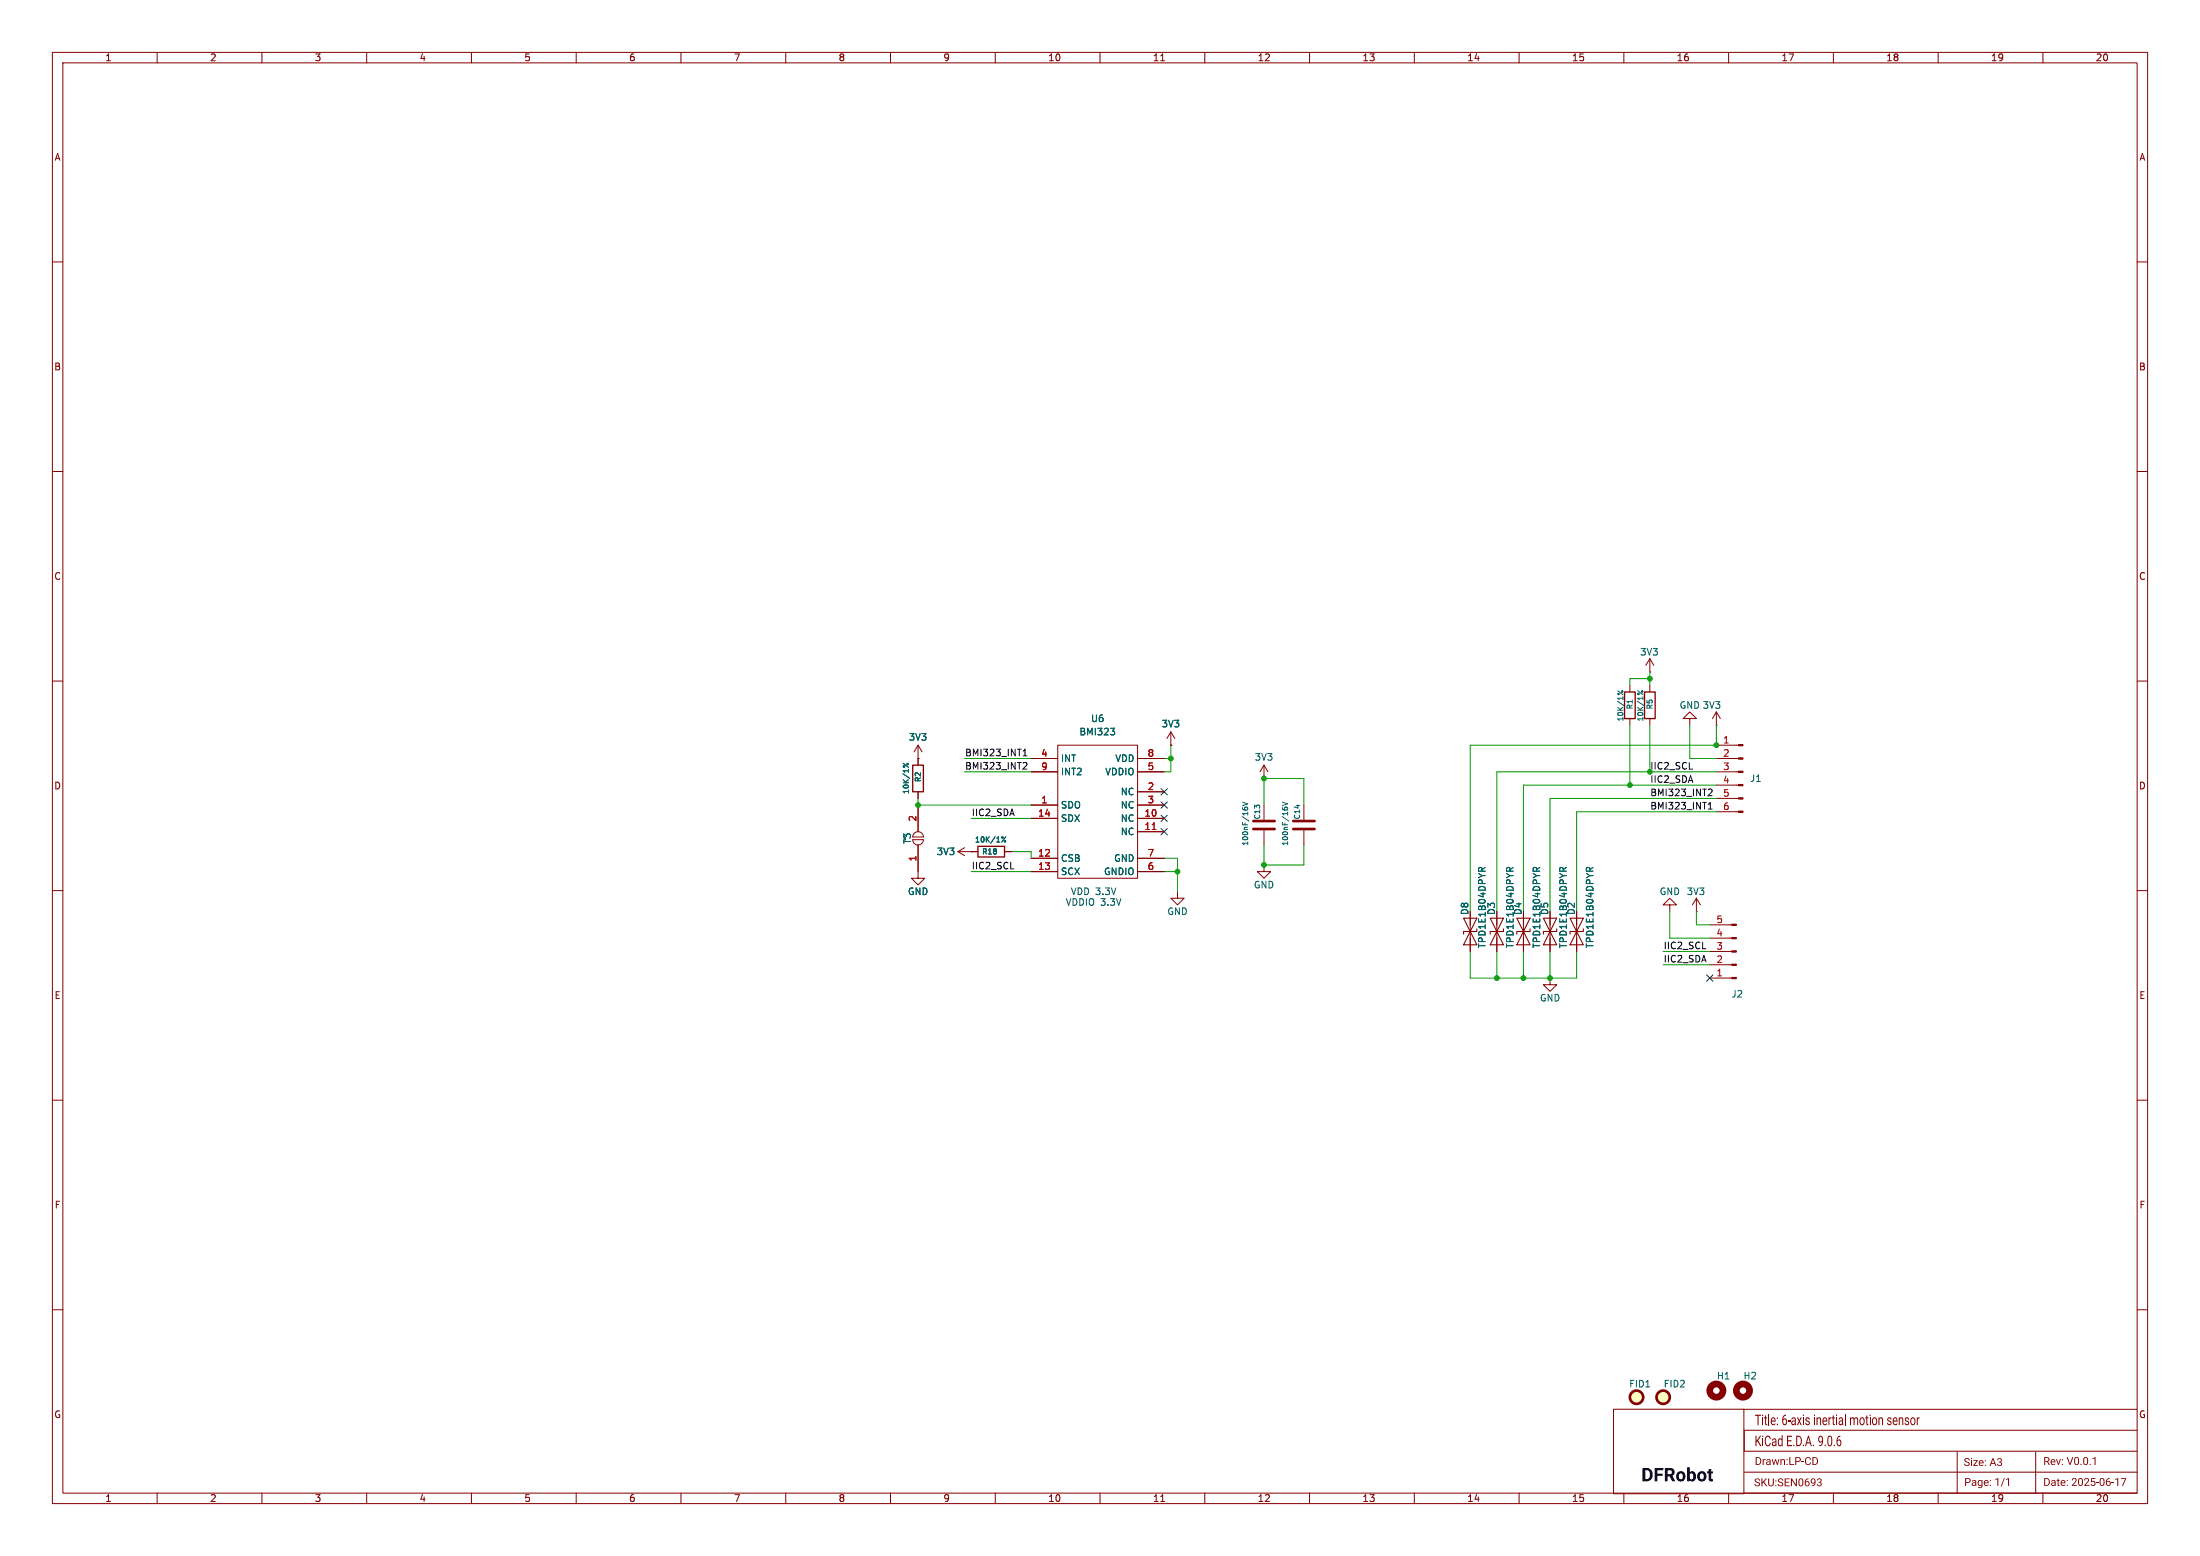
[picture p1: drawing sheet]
<svg xmlns="http://www.w3.org/2000/svg" width="420mm" height="297mm" viewBox="0 0 420 297" stroke-linecap="round" stroke-linejoin="round" font-family="sans-serif">
<g fill="none" stroke="#840000" stroke-width=".19">
<path d="M10 10h400v277h-400zM12 12h396v273h-396zM30 10v2M50 10v2M70 10v2M90 10v2M110 10v2M130 10v2M150 10v2M170 10v2M190 10v2M210 10v2"/>
<path d="M221.6 11.6h.7M230 10v2M250 10v2M270 10v2M290 10v2M310 10v2M330 10v2M350 10v2M370 10v2M390 10v2M10 50h2M408 50h2"/>
<path d="M10 90h2M408 90h2M10 130h2M223.5 139.7l.8 1.3M223.5 139.7l-.7 1.3M223.5 139.7v2.5M311.1 130.8v1.3M311.1 137.2v1.2M315 128.3h.1M315 125.7v2.6M315 130.8v1.3M315 137.2v1.2"/>
<path d="M315 125.7l.7 1.3M315 125.7l-.8 1.3M322.6 137.2h1.2l-1.2-1.3-1.3 1.3h1.3v1.2M327.7 138.4h.1M327.7 135.9l.7 1.3M327.7 135.9l-.8 1.3M327.7 135.9v2.5M408 130h2M175.3 158.8a1.02 1.02 0 0 0-1.1 1h2.1M175.3 158.8a1.02 1.02 0 0 1 1 1M175.3 144.8h.1M175.3 142.2v3.9"/>
<path d="M175.3 151.1v1.3M175.3 153.7v5.1M175.3 142.2l.7 1.3M175.3 142.2l-.8 1.3M196.8 144.8h5.1M196.8 147.3h5.1M196.8 153.7h5.1M196.8 156.2h5.1M201.9 142.2h15.3v25.4h-15.3zM217.2 144.8h5M217.2 147.3h5M217.2 153.7h5"/>
<path d="M217.2 156.2h5M217.2 151.1h5M217.2 158.8h5M223.5 142.2h.1M241.3 148.6h.1M241.3 146.1v2.5M241.3 153.7v2.8M241.3 158.5v2.8M241.3 146.1l.8 1.2M241.3 146.1l-.8 1.2M248.9 153.7v2.8M248.9 158.5v2.8"/>
<path d="M327.7 144.8h4.2M327.7 147.3h4.2M327.7 142.2h4.2M327.7 149.9h4.2M327.7 152.4h4.2M327.7 154.9h4.2M10 170h2M174.2 160.3h2.1a1.02 1.02 0 0 1-1 1 1.02 1.02 0 0 1-1.1-1zM175.3 161.3v6.3h1.2l-1.2 1.3-1.3-1.3h1.3M182.9 162.6h3.8M182.9 162.6l1.2 .7M184.1 161.8l-1.2 .8"/>
<path d="M185.4 162.6h.1M191.8 162.6h1.2M196.8 163.8h5.1M196.8 166.4h5.1M217.2 163.8h5M217.2 166.4h5M224.8 170.2v1.3h1.3l-1.3 1.2-1.3-1.2h1.3M241.3 165.1v1.3h1.3l-1.3 1.2-1.3-1.2h1.3M280.7 174v7.6M285.7 174v7.6M290.8 174v7.6M295.9 174v7.6"/>
<path d="M301 174v7.6M318.8 172.7h1.2l-1.2-1.2-1.3 1.2h1.3v1.3M323.8 174h.1M323.8 171.5l.8 1.2M323.8 171.5l-.7 1.2M323.8 171.5v2.5M326.4 179.1h4.2M326.4 176.5h4.2M408 170h2M295.9 186.7v1.3h1.3l-1.3 1.2-1.3-1.2h1.3M326.4 186.7h4.2M326.4 184.2h4.2"/>
<path d="M326.4 181.6h4.2M10 210h2M408 210h2M10 250h2M408 250h2M308 269h24.9v16.1h-24.9zM333 269h75M373.6 277.1v7.9M388.6 277.1v7.9M408 273h-75v4h75M30 285v2M50 285v2"/>
<path d="M70 285v2M90 285v2M110 285v2M130 285v2M150 285v2M170 285v2M190 285v2M210 285v2M221.6 286.6h.7M230 285v2M250 285v2M270 285v2"/>
<path d="M290 285v2M310 285v2M330 285v2M333 285h75M333 281h75M350 285v2M370 285v2M390 285v2"/>
</g>
<path d="M310.1 132.1h2.1v5.1h-2.1zM313.9 132.1h2.1v5.1h-2.1zM174.2 146.1h2.1v5h-2.1zM186.7 161.5h5.1v2.1h-5.1z" fill="none" stroke="#840000" stroke-width=".25"/>
<g fill="none" stroke="#006464" stroke-width=".19">
<path d="M212 139h.8l-.4 .5M212.5 139.5l.3 .2v.3l-.3 .3M308.8 131.8l1 .8M308.9 132.6l.1-.3 .1 .3M312.6 131.8l1 .8M312.7 132.6l.1-.3 .1 .3M172.4 145.7l1 .8M172.5 146.4l.1-.2 .1 .2M191.3 159.8l.2 .1-.2 .1M192 159.7l-.8 1M237.2 154.2v.1M237.2 153.1l1 .3-1 .4"/>
<path d="M237.6 154.4l.2-.3h.3l.1 .3M244.8 154.2v.1M244.8 153.1l1 .3-1 .4M245.2 154.4l.2-.3h.3l.1 .3M282.3 165.8l.2-.2h.3l.1 .2M283.5 165.6l-.6 .4M287.6 165.8l.2-.2h.3l.2 .2M288.9 165.6l-.6 .4M292.7 165.8l.2-.2h.3l.1 .2M293.9 165.6l-.6 .4M297.8 165.8l.2-.2h.3l.1 .2M299 165.6l-.6 .4"/>
<path d="M302.8 165.8l.3-.2h.3l.1 .2M304.1 165.6l-.6 .4"/>
<circle cx="309.7" cy="132" r=".14"/>
<circle cx="313.5" cy="132" r=".14"/>
<circle cx="173.3" cy="145.8" r=".14"/>
<circle cx="191.9" cy="160.6" r=".14"/>
</g>
<g fill="none" stroke="#840000" stroke-width=".51">
<path d="M239.3 156.7h4M239.3 158.2h4M246.9 156.7h4.1M246.9 158.2h4.1"/>
<circle cx="312.4" cy="266.7" r="1.27"/>
<circle cx="317.5" cy="266.7" r="1.27"/>
</g>
<g fill="#840000" stroke="#840000" stroke-width=".19">
<path d="M330.6 186.6h.9v.2h-.9z"/>
<path d="M330.6 184h.9v.3h-.9z"/>
<path d="M330.6 181.5h.9v.2h-.9z"/>
<path d="M330.6 178.9h.9v.3h-.9z"/>
<path d="M330.6 176.4h.9v.3h-.9z"/>
<path d="M331.9 142.1h.8v.3h-.8z"/>
<path d="M331.9 144.7h.8v.2h-.8z"/>
<path d="M331.9 147.2h.8v.2h-.8z"/>
<path d="M331.9 149.7h.8v.3h-.8z"/>
<path d="M331.9 152.3h.8v.2h-.8z"/>
<path d="M331.9 154.8h.8v.3h-.8z"/>
</g>
<path d="M220 158.3h.7" fill="none" stroke="#a90000" stroke-width=".19"/>
<g fill="none" stroke="#840000" stroke-width=".2">
<path d="M279.4 175.3h2.5l-1.2 2.5zM280.7 177.8l1.2 2.5h-2.5zM281.9 177.3v.5h-2.5v.5M284.5 175.3h2.5l-1.3 2.5zM285.7 177.8l1.3 2.5h-2.5zM287 177.3v.5h-2.5v.5M289.6 175.3h2.5l-1.3 2.5zM290.8 177.8l1.3 2.5h-2.5zM292.1 177.3v.5h-2.5v.5M294.6 175.3h2.6l-1.3 2.5zM295.9 177.8l1.3 2.5h-2.6zM297.2 177.3v.5h-2.6v.5"/>
<path d="M299.7 175.3h2.6l-1.3 2.5zM301 177.8l1.3 2.5h-2.6zM302.3 177.3v.5h-2.6v.5"/>
</g>
<g fill="#ffffc2" stroke="#ffffc2" stroke-width=".19">
<circle cx="312.4" cy="266.7" r="1.27"/>
<circle cx="317.5" cy="266.7" r="1.27"/>
</g>
<g fill="none" stroke="#840000" stroke-width="1.3">
<circle cx="327.7" cy="265.4" r="1.27"/>
<circle cx="332.7" cy="265.4" r="1.27"/>
</g>
<path d="M195.3 144.3h.7M195.3 143.4l.4-.4v1.3M195.5 145.5l.4 .1 .1 .3-.7 .9h.7M326.1 154.4h.8M326.1 153.5l.4-.3v1.2M326.3 150.6l.4 .1 .2 .3-.8 .9h.8" fill="none" stroke="#0f0f0f" stroke-width=".19"/>
<g fill="none" stroke="#009600" stroke-width=".19">
<path d="M311.1 138.4v11.5M315 129.5h-3.9v1.3M315 128.3v2.5M315 138.4v8.9M322.6 138.4v6.4h5.1M327.7 138.4v3.8h-47v31.8M175.3 152.4v1.3h21.5M184.1 144.8h12.7M184.1 147.3h12.7M185.4 156.2h11.4M222.2 144.8h1.3M223.5 142.2v5.1h-1.3"/>
<path d="M241.3 153.7v-5.1h7.6v5.1M327.7 149.9h-36.9v24.1M327.7 152.4h-31.8v21.6M327.7 154.9h-26.7v19.1M327.7 147.3h-42v26.7M185.4 166.4h11.4M193 162.6h3.8v1.2M222.2 166.4h2.6M222.2 163.8h2.6v6.4M241.3 161.3v3.8h7.6v-3.8M318.8 174v5.1h7.6M323.8 174v2.5h2.6"/>
<path d="M280.7 181.6v5.1h20.3v-5.1M285.7 181.6v5.1M290.8 181.6v5.1M295.9 181.6v5.1M317.5 181.6h8.9M317.5 184.2h8.9"/>
</g>
<path d="M221.6 153.1l1.3 1.2M221.6 155.6l1.3 1.2M221.6 158.1l1.3 1.3M221.6 150.5l1.3 1.2M222.9 153.1l-1.3 1.2M222.9 155.6l-1.3 1.2M222.9 158.1l-1.3 1.3M222.9 150.5l-1.3 1.2M325.8 186.1l1.2 1.2M327 186.1l-1.2 1.2" fill="none" stroke="#000084" stroke-width=".19"/>
<g fill="#009600" stroke="#009600" stroke-width=".19">
<circle cx="241.3" cy="148.6" r=".46"/>
<circle cx="223.5" cy="144.8" r=".46"/>
<circle cx="241.3" cy="165.1" r=".46"/>
<circle cx="224.8" cy="166.4" r=".46"/>
<circle cx="311.1" cy="149.9" r=".46"/>
<circle cx="315" cy="129.5" r=".46"/>
<circle cx="327.7" cy="142.2" r=".46"/>
<circle cx="290.8" cy="186.7" r=".46"/>
<circle cx="295.9" cy="186.7" r=".46"/>
<circle cx="285.7" cy="186.7" r=".46"/>
<circle cx="175.3" cy="153.7" r=".46"/>
</g>
<text font-size="3.5" x="313.3" y="283.8">DFRobot</text>
<g font-size="2.8" fill="#840000">
<text x="335" y="272.8">Title: 6-axis inertial motion sensor</text>
<text x="334.9" y="276.9">KiCadE.D.A.9.0.6</text>
</g>
<g font-size="2.1" fill="#840000">
<text x="335" y="280.2">Drawn:LP-CD</text>
<text x="374.9" y="280.4">Size:A3</text>
<text x="390.1" y="280.2">Rev:V0.0.1</text>
<text x="334.8" y="284.3">SKU:SEN0693</text>
<text x="375" y="284.2">Page:1/1</text>
<text x="390.1" y="284.2">Date:2025-06-17</text>
</g>
<g font-size="1.8" fill="#840000">
<text x="20" y="11.9">1</text>
<text x="40" y="11.9">2</text>
<text x="60" y="11.9">3</text>
<text x="80" y="11.9">4</text>
<text x="100" y="11.9">5</text>
<text x="120" y="11.9">6</text>
<text x="140" y="11.9">7</text>
<text x="160" y="11.9">8</text>
<text x="180" y="11.9">9</text>
<text x="200" y="11.9">10</text>
<text x="220" y="11.9">11</text>
<text x="240" y="11.9">12</text>
<text x="260" y="11.9">13</text>
<text x="280" y="11.9">14</text>
<text x="300" y="11.9">15</text>
<text x="320" y="11.9">16</text>
<text x="340" y="11.9">17</text>
<text x="360" y="11.9">18</text>
<text x="380" y="11.9">19</text>
<text x="400" y="11.9">20</text>
<text x="10.3" y="30.9">A</text>
<text x="408.3" y="30.9">A</text>
<text x="10.3" y="70.9">B</text>
<text x="408.2" y="70.9">B</text>
<text x="10.3" y="110.9">C</text>
<text x="408.2" y="110.9">C</text>
<text x="10.3" y="150.9">D</text>
<text x="408.2" y="150.9">D</text>
<text x="10.3" y="190.9">E</text>
<text x="408.3" y="190.9">E</text>
<text x="10.3" y="230.9">F</text>
<text x="408.3" y="230.9">F</text>
<text x="10.3" y="270.9">G</text>
<text x="408.2" y="270.9">G</text>
<text x="20" y="286.9">1</text>
<text x="40" y="286.9">2</text>
<text x="60" y="286.9">3</text>
<text x="80" y="286.9">4</text>
<text x="100" y="286.9">5</text>
<text x="120" y="286.9">6</text>
<text x="140" y="286.9">7</text>
<text x="160" y="286.9">8</text>
<text x="180" y="286.9">9</text>
<text x="200" y="286.9">10</text>
<text x="220" y="286.9">11</text>
<text x="240" y="286.9">12</text>
<text x="260" y="286.9">13</text>
<text x="280" y="286.9">14</text>
<text x="300" y="286.9">15</text>
<text x="320" y="286.9">16</text>
<text x="340" y="286.9">17</text>
<text x="360" y="286.9">18</text>
<text x="380" y="286.9">19</text>
<text x="400" y="286.9">20</text>
</g>
<g font-size="1.8" fill="#006464">
<text x="313" y="125.3">3V3</text>
<text x="320.5" y="135.5">GND 3V3</text>
<text x="173.4" y="141.6">3V3</text>
<text x="206" y="140.6">BMI323</text>
<text x="208.2" y="138">U6</text>
<text x="221.7" y="139">3V3</text>
<text x="202.4" y="145.6">INT</text>
<text x="202.4" y="148.2">INT2</text>
<text x="210.9" y="148.2">VDDIO</text>
<text x="212.8" y="145.6">VDD</text>
<text x="239.4" y="145.4">3V3</text>
<text x="334" y="149.5">J1</text>
<text x="202.4" y="154.5">SDO</text>
<text x="213.9" y="152">NC</text>
<text x="213.9" y="154.5">NC</text>
<text x="173.6" y="160.6" transform="rotate(-90 173.6 160.6)">~</text>
<text x="202.4" y="157.1">SDX</text>
<text x="213.9" y="157.1">NC</text>
<text x="213.9" y="159.6">NC</text>
<text x="178.7" y="163.4">3V3</text>
<text x="202.4" y="164.7">CSB</text>
<text x="202.4" y="167.2">SCX</text>
<text x="210.7" y="167.2">GNDIO</text>
<text x="212.6" y="164.7">GND</text>
<text x="173.2" y="171">GND</text>
<text x="239.3" y="169.8">GND</text>
<text x="316.7" y="171">GND</text>
<text x="321.9" y="171">3V3</text>
<text x="222.8" y="174.9">GND</text>
<text x="280.5" y="174.7" transform="rotate(-90 280.5 174.7)">D8</text>
<text x="285.6" y="174.7" transform="rotate(-90 285.6 174.7)">D3</text>
<text x="290.7" y="174.7" transform="rotate(-90 290.7 174.7)">D4</text>
<text x="295.8" y="174.7" transform="rotate(-90 295.8 174.7)">D5</text>
<text x="300.8" y="174.7" transform="rotate(-90 300.8 174.7)">D2</text>
<text x="283.8" y="181.1" transform="rotate(-90 283.8 181.1)">TPD1E1B04DPYR</text>
<text x="289.2" y="181.1" transform="rotate(-90 289.2 181.1)">TPD1E1B04DPYR</text>
<text x="294.2" y="181.1" transform="rotate(-90 294.2 181.1)">TPD1E1B04DPYR</text>
<text x="299.3" y="181.1" transform="rotate(-90 299.3 181.1)">TPD1E1B04DPYR</text>
<text x="304.4" y="181.1" transform="rotate(-90 304.4 181.1)">TPD1E1B04DPYR</text>
<text x="293.9" y="191.4">GND</text>
<text x="330.5" y="190.6">J2</text>
<text x="327.7" y="263.5">H1</text>
<text x="332.7" y="263.5">H2</text>
<text x="310.9" y="265">FID1</text>
<text x="317.5" y="265">FID2</text>
</g>
<g font-size="1.8" fill="#a90000">
<text x="328.9" y="142">1</text>
<text x="198.7" y="144.5">4</text>
<text x="198.7" y="147.1">9</text>
<text x="219" y="144.5">8</text>
<text x="219" y="147.1">5</text>
<text x="328.9" y="144.5">2</text>
<text x="328.9" y="147.1">3</text>
<text x="328.9" y="149.6">4</text>
<text x="198.1" y="156">14</text>
<text x="198.7" y="153.4">1</text>
<text x="218.4" y="156">10</text>
<text x="219" y="150.9">2</text>
<text x="219" y="153.4">3</text>
<text x="328.9" y="152.1">5</text>
<text x="328.9" y="154.7">6</text>
<text x="175" y="156.9" transform="rotate(-90 175 156.9)">2</text>
<text x="218.4" y="158.5">11</text>
<text x="175" y="164.5" transform="rotate(-90 175 164.5)">1</text>
<text x="198.1" y="163.6">12</text>
<text x="198.1" y="166.1">13</text>
<text x="219" y="163.6">7</text>
<text x="219" y="166.1">6</text>
<text x="327.6" y="178.8">4</text>
<text x="327.6" y="176.3">5</text>
<text x="327.6" y="183.9">2</text>
<text x="327.6" y="181.4">3</text>
<text x="327.6" y="186.4">1</text>
</g>
<g font-size="1.8" fill="#0f0f0f">
<text x="184.1" y="144.4">BMI323_INT1</text>
<text x="184.1" y="147">BMI323_INT2</text>
<text x="315" y="149.5">IIC2_SDA</text>
<text x="185.4" y="155.9">IIC2_SDA</text>
<text x="315" y="154.6">BMI323_INT1</text>
<text x="315" y="152.1">BMI323_INT2</text>
<text x="185.4" y="166">IIC2_SCL</text>
<text x="317.5" y="183.8">IIC2_SDA</text>
<text x="317.5" y="181.3">IIC2_SCL</text>
</g>
<text font-size="1.8" fill="#009600" x="315" y="147">IIC2_SCL</text>
<g font-size="1.8" fill="#0000c2">
<text x="203.4" y="173.1">VDDIO 3.3V</text>
<text x="204.3" y="171">VDD 3.3V</text>
</g>
<g font-size="1.4" fill="#006464">
<text x="310.1" y="137.8" transform="rotate(-90 310.1 137.8)">10K/1%</text>
<text x="311.9" y="135.5" transform="rotate(-90 311.9 135.5)">R1</text>
<text x="313.9" y="137.8" transform="rotate(-90 313.9 137.8)">10K/1%</text>
<text x="315.7" y="135.5" transform="rotate(-90 315.7 135.5)">R5</text>
<text x="176" y="149.4" transform="rotate(-90 176 149.4)">R2</text>
<text x="173.7" y="151.7" transform="rotate(-90 173.7 151.7)">10K/1%</text>
<text x="186" y="161">10K/1%</text>
<text x="238.5" y="161.6" transform="rotate(-90 238.5 161.6)">100nF/16V</text>
<text x="240.8" y="156.5" transform="rotate(-90 240.8 156.5)">C13</text>
<text x="246.1" y="161.6" transform="rotate(-90 246.1 161.6)">100nF/16V</text>
<text x="248.4" y="156.5" transform="rotate(-90 248.4 156.5)">C14</text>
<text x="187.4" y="163.3">R18</text>
</g>
</svg>
